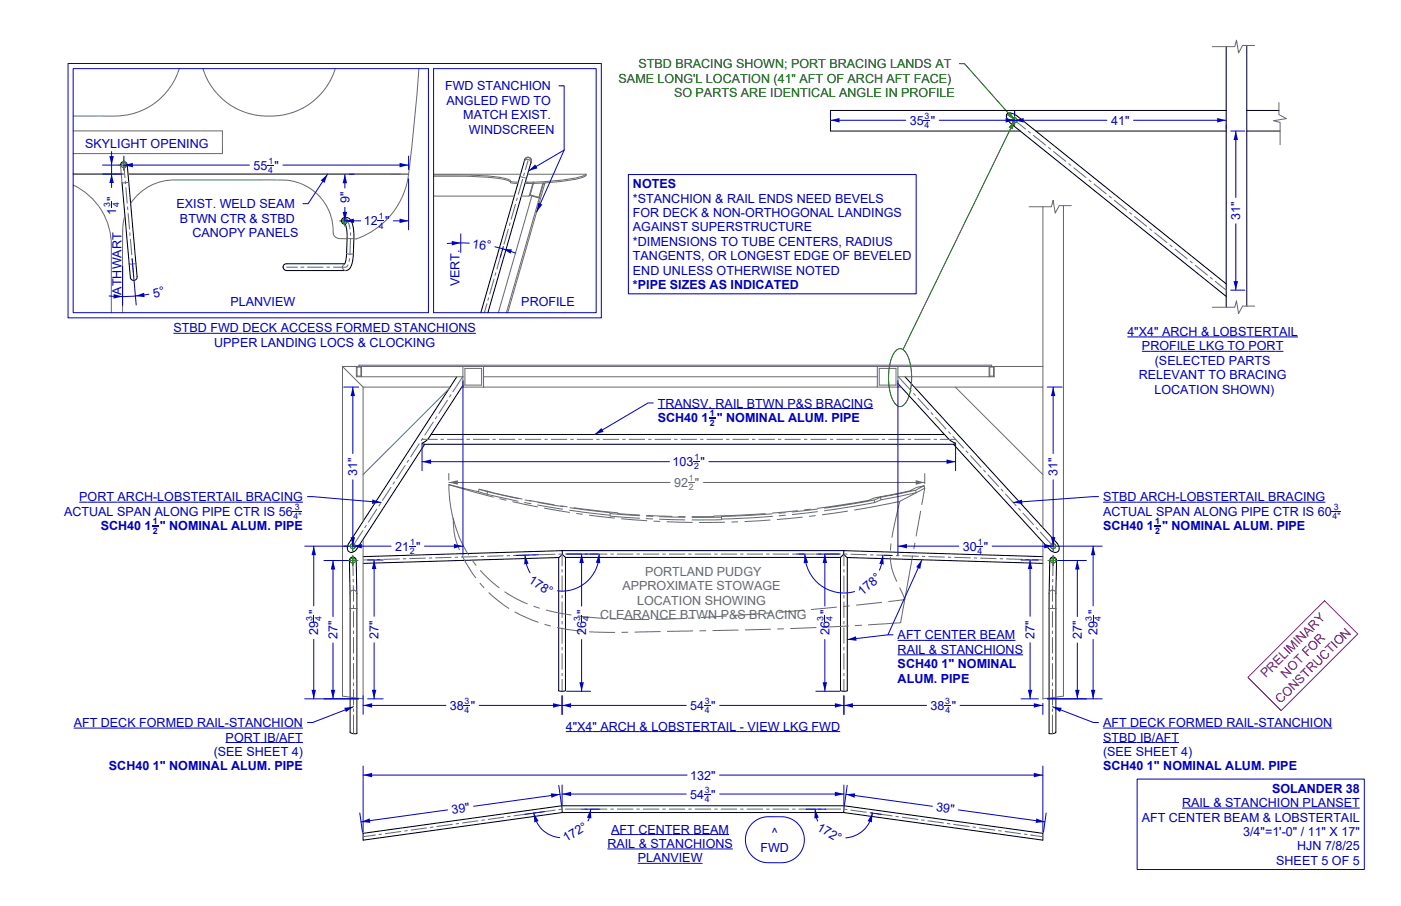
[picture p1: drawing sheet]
<svg xmlns="http://www.w3.org/2000/svg" width="432mm" height="279mm" viewBox="0 0 432 279" stroke-linecap="round" stroke-linejoin="round" font-family="sans-serif">
<!-- layer: Make2D -->
<g fill="none" stroke="#000" stroke-width=".31">
<path d="M377.9 14.4v80.4M384.3 14v80.4M377.9 34.1h-121.9v6.3h58.4M384.3 34.1h9.9M37.1 51h.1M37.1 51a1.11 1.11 0 0 1 1.4-1 1.11 1.11 0 0 1 .8 1.5l2.9 33.3a1.14 1.14 0 0 1-.9 1.7 1.14 1.14 0 0 1-1.2-1.5l-2.5-28.7M39.2 50.8h.1M161.7 49.6v-.3l-13.5 47.1M161.7 49.2a1.04 1.04 0 0 1 1.3-.7 1.04 1.04 0 0 1 .8 1.2M163.6 50.1l.1-.2-13.3 46.5M319.3 40.4h58.6M384.3 40.4h10.2"/>
<path d="M106.3 69.2a1.08 1.08 0 0 1-1-1.3 1.08 1.08 0 0 1 1.4-.8 2.91 2.91 0 0 1 2.2 3.1l.2 2.9a24.9 24.9 0 0 1-1.1 9.4l-.5 .6a2.76 2.76 0 0 1-2.3 .3h-16.9a1.05 1.05 0 0 1-1-1 1.05 1.05 0 0 1 .9-1.1l18 .1M106.3 69l.5 1.7 .2 2.4-.2 5.9-.6 2.5M377.9 87.5l-64.2-51.6a3.4 3.4 0 0 0-2.7-1 1.02 1.02 0 0 0-.9 .7 1.02 1.02 0 0 0 .3 1.1l1.4 1.6 66.1 53.1M140.8 116.2l-33.3 51.4a1.52 1.52 0 0 0-.3 1.9 1.52 1.52 0 0 0 1.8 .7l1-1 20.9-32.2M142.7 118.8l-10.7 16.5M276.7 118.3l15.7 17.1 2.1 1.3-.5 .3h-163.3l-.6-.3 1.1-.7 .9-.9M278.9 116.2l46.8 51.2a1.78 1.78 0 0 1-.1 2.9l-1.1-.1-1-.8-29.7-32.4M131.1 136.1h.1M132.9 134h158.2M108 172.1a1.05 1.05 0 0 1 1.1-.2 1.05 1.05 0 0 1 .7 .9l.2 11.6v41.7l-.5 .2-1.6-.5v-41.4l-.2-11.5zM108.8 173.9h-.1M111.9 171.7l33.2-1a1147.4 1147.4 0 0 1 64.3-.9h14.5a1811 1811 0 0 1 84.7 1.5l12.8 .4"/>
<path d="M172.2 171.9l-60.3 1.8M173.2 169.8l.1 1.1M174.3 171.9h84.8M174.3 171.9l-1-1-1.1 1M174.3 171.9v41l-1.1 .3-1-.2v-41.1M259.1 171.9v41l1 .3 1-.2v-41.1M260 170.9l1.1 1M260 170.9l-.9 1M260.1 169.8l-.1 1.1M261.1 171.9l60.3 1.8M323.8 172.1a1.05 1.05 0 0 1 1.2-.2 1.05 1.05 0 0 1 .6 1l-.2 11.5v41.4l-1.5 .5-.6-.2v-42.8l.2-10.5zM173.2 248.5l.1 2.1"/>
<path d="M173.3 250.6h86.7M173.3 250.6l-61.4 8.5v-2.1l56.1-7.8a45.5 45.5 0 0 1 12.5-.7h72.4a54.8 54.8 0 0 1 15 1.1l53.5 7.4v2.1l-61.4-8.5M260 250.6h.1M260.2 248.5l-.2 2.1"/>
</g>
<g fill="#000">
<circle cx="106.4" cy="69.2" r=".09"/>
<circle cx="172.2" cy="171.9" r=".09"/>
</g>
<g fill="none" stroke="#696969" stroke-width=".31">
<path d="M55.2 21.2a21.3 21.3 0 0 1-22.9 14.6h-9.7M62.6 21.2a21.2 21.2 0 0 0 24.3 14.3 20.7 20.7 0 0 0 16.4-14.3M129.1 21.2l-1.4 16.2-1.8 16.3h-86.4M312.7 37.1l3.4 2.7M22.6 57.1a20.5 20.5 0 0 1 11.7 18.5v20.8M22.6 53.7h14.8zM22.6 53.7h14.8M37.1 51l.4 4.7a.57 .57 0 0 0 .2 .7 .57 .57 0 0 0 .7 0l1.3-.3M38.2 51l.3 3.8M38.6 55.8l.1 1M38.8 57.8l.4 4.9M39.5 53.7h69"/>
<path d="M68.6 40.4h-46M68.6 47.4h-46M157.4 55.9l2.3 .3M160.2 54.4l2.1 .6M161.1 55.2l-1.4 4.8M161.5 49.9a1.04 1.04 0 0 1 1.3-.7 1.04 1.04 0 0 1 .8 1.2M161.7 53.3l-.3 1M161.7 49.3a1.04 1.04 0 0 1 1.3-.7 1.04 1.04 0 0 1 .7 1.3M161.9 56.2h.5M162.6 53.7h.5M162.7 49.6l-.8 2.7M316.9 40.4l.7 .7"/>
<path d="M318.4 41.7l3.9 3.1M323.1 45.4l.8 .7M324.7 46.7l3.9 3.1M329.3 50.4l.8 .7M330.9 51.7l3.9 3.1M335.6 55.5l.8 .6M337.1 56.7l3.9 3.1M38.5 66.5l-.3 1a95.2 95.2 0 0 0-.4 16.3v12.6M39.3 63.7l.1 1M39.5 65.7l.4 5M40 71.7l.1 1M40.2 73.7l.4 5"/>
<path d="M40.7 79.7l.1 1M106.4 68.1h.3a2.81 2.81 0 0 1 1.2 2.6M106.7 67.1a1.05 1.05 0 0 0-1 .8 1.05 1.05 0 0 0 .7 1.2M106.8 78.2l2.1 .1M107 73.4l2.1 .1M107.7 79.7l-.1 1M108 71.7v1M108 73.7l-.2 5M133.6 60.5h24.9M154.5 78.3l-1.4 4.8M155 76.4l-.2 .9M156.7 70.6l-1.4 4.8"/>
<path d="M157.2 68.7l-.2 .9M158.9 62.9l-1.4 4.8M159.4 61l-.2 .9M327.8 63.4v151.3l-6.4 .8v-48.3M341.8 60.5l.8 .6M343.4 61.7l3.9 3.1M348 65.5l.8 .6M349.6 66.7l3.9 3.2M354.3 70.5l.8 .6M355.8 71.7l3.9 3.2M360.5 75.5l.8 .6M362.1 76.7l3.9 3.2"/>
<path d="M40.9 81.7l.3 3.7M41.9 81.2l-2.1 .2M88.3 82.4h3.4M92.7 82.4h1M94.7 82.4h5M100.7 82.4h1M106.2 81.4a1.05 1.05 0 0 0-.6 1.2 1.05 1.05 0 0 0 1 .8M106.6 83.4h.1M107.3 81.6l-.7 .8h-3.9M150.1 93.7l-.8 2.7M150.6 91.7l-.2 1M152.3 86l-1.4 4.8"/>
<path d="M152.8 84.1l-.2 .9M366.8 80.5l.7 .6M368.3 81.8l3.9 3.1M373 85.5l.8 .6M374.6 86.8l3.3 2.7M105.6 113h215.8v49.7M105.6 113l6.3 6.4h26.8M105.6 113v101.7l6.3 .8v-49.2M109.8 113v3.2h32.9M110 113.2h1.2v2.8h-1.2zM110.6 113v-.4h195v.4M111.4 113v3.2"/>
<path d="M138.4 119.8l-26.5 26.6M142.3 119.4h135.4M142.7 116l-3.1 4.8M142.7 113v6.4M143.3 113.6h5.1v5.2h-5.1zM149 116.2h121.4M149 113v6.4M270.4 113v6.4M271 113.6h5.2v5.2h-5.2zM276.7 113v6.4M276.9 116.2l3.9 4.3M294.4 119.4l27 27"/>
<path d="M304.8 113v3.2M305 113.2h1.2v2.8h-1.2zM306.4 113v3.2h-29.7M129.2 136.8l-2.7 4.2M130.1 135.5h4.7M130.3 135.1l-.5 .8M133.6 130.1l-2.7 4.2M134.7 128.4l-.6 .8M135.8 135.5h1M137.8 135.5h5M137.9 123.4l-2.7 4.1M139 121.7l-.5 .8"/>
<path d="M143.8 135.5h1M145.8 135.5h5M151.8 135.5h1M153.8 135.5h5M159.8 135.5h1M161.8 135.5h5M167.8 135.5h1M169.8 135.5h5M175.8 135.5h1M177.8 135.5h5M183.8 135.5h1M185.8 135.5h5"/>
<path d="M191.8 135.5h1M193.8 135.5h5M199.8 135.5h1M201.8 135.5h5M207.8 135.5h1M209.8 135.5h5M215.8 135.5h1M217.8 135.5h5M223.8 135.5h1M225.8 135.5h5M231.8 135.5h1M233.8 135.5h5"/>
<path d="M239.8 135.5h1M241.8 135.5h5M247.8 135.5h1M249.8 135.5h5M255.8 135.5h1M257.8 135.5h5M263.8 135.5h1M265.8 135.5h5M271.8 135.5h1M273.8 135.5h5M279.8 135.5h1M281.5 121.3l.7 .7"/>
<path d="M281.8 135.5h5M282.9 122.7l3.3 3.7M286.9 127.2l.7 .7M287.8 135.5h1M288.3 128.7l3.3 3.6M289.8 135.5h4.7M292.3 133.1l.7 .7M293.7 134.6l3.3 3.6M297.7 139l.7 .7M116.2 156.9l-2.7 4.2M117.3 155.2l-.6 .9M120.5 150.2l-2.7 4.2"/>
<path d="M121.6 148.5l-.5 .9M124.9 143.5l-2.7 4.2M126 141.8l-.6 .9M138.3 149.4l13.8 3.9M147.5 151.7l-9.2-2.3 .4 5.2 1 5.6M147.6 150.9l12.2 2.9M150.3 151.7l-.2 .7M154 153.8l2 .5M157.9 154.7l7.9 1.6M161 153.9l-13.4-3-.1 .8 12.2 2.9M161.7 155l1.9 .3M161.8 154.2l2 .4"/>
<path d="M163 154.3l7.9 1.4M165.6 155.7l7.9 1.3M165.7 154.9l7.9 1.4M167.7 156.7l7.9 1.3M172.8 156l2 .3M175.5 157.3l12.5 1.6M175.6 156.6l12.5 1.5-.1 1.1 9.2 .6M176.8 156.6l13.2 1.5a13.7 13.7 0 0 0 5.5 .6l1.7 .1M177.6 158.3l2 .3M181.5 158.9l8 .9M188.1 158.4l9.1 .6M191.5 160l8 .6"/>
<path d="M199.2 159.9l2 .1M199.2 159.1l2 .1M199.2 158.9l8 .3M203.2 159.3l8 .2M209.2 159.3h2M222.4 159.5l-9.2 .1M236 158.4l-16 .7v.2h-6.8M238 158.4l-15.6 .9v1h-9.2M238.1 159.2l-15.7 .9M242 158.1l-2 .2M242.1 158.9l-2 .2M245.9 157.5l-7.9 .7"/>
<path d="M247.4 159.5l-8 .7M249.9 157l-2 .3M251.4 159l-2 .2M252 157l-8 .9M252 157.8l-7.9 .9M253.9 156.7l7-1a51.3 51.3 0 0 0 11.5-2.5l4.4-.9a20.3 20.3 0 0 0 7.7-2.4l.3-.1-2.3 .5a15.1 15.1 0 0 1-6.5 2l-3.2 .6a13.2 13.2 0 0 0-5.1 1.4l-15.8 2.5M261.3 157.6l-7.9 1.2M269.4 154.2l.2 .8M271.3 153.4l.2 .7M277.3 154.6l-14 2.7M282.2 151.2l.2 .7-7.9 1.7a12.5 12.5 0 0 0-4.9 1.4l-15.6 2.5M283.8 157.5l-1.5 7.9"/>
<path d="M284.1 155.6l.9-5-7.7 4-2.4 11.1M284.8 149.8l.2 .8M299.1 140.5l3.3 3.7M303.1 144.9l.7 .7M304.4 146.4l3.4 3.7M308.5 150.8l.7 .7M309.8 152.3l3.4 3.7M313.9 156.7l.7 .7M315.2 158.2l3.4 3.7M108.7 171.8l.1 5.7M108.9 178.5v1M111.8 163.6l-3.1 4.8"/>
<path d="M112.9 162l-.5 .8M115.2 172.6l-3.3 .1M117.2 172.5l-1 .1M123.2 172.4l-5 .1M125.2 172.3h-1M131.2 172.1l-5 .2M133.2 172.1h-1M139.2 171.9l-5 .1M141.2 171.8l-1 .1M141.6 169.6l-.4-.9a20.2 20.2 0 0 1-1.5-8.9 35.3 35.3 0 0 0 4.7 11.3M142.5 171.4l2.1 3.9 2 2.9M145.5 172.8l1.2 1.6"/>
<path d="M147.2 171.6l-5 .2M147.9 179.8l1.3 1.5M148 175.9l2.8 2.8 3.1 2.6M149.2 171.6h-1M155.2 171.4l-5 .2M157.2 171.3l-1 .1M163.2 171.2l-5 .1M165.2 171.1h-1M171.2 170.9l-5 .2M173.2 170.9h-1M173.2 170.9v3.6M173.2 175.5v1"/>
<path d="M173.2 177.5v5M179.2 170.9h-5M180.2 170.9h1M187.2 170.9h-5M189.2 170.9h-1M195.2 170.9h-5M196.2 170.9h1M201.5 160.7l2 .1M203.2 170.9h-5M203.2 160.1l8 .2M205.2 170.9h-1M205.5 160.9l8 .2"/>
<path d="M206.2 170.9h5M212.2 170.9h1M214.2 170.9h5M220.2 170.9h1M222.2 170.9h5M223.5 161.1h-8M227.5 160.9l-2 .1M228.2 170.9h1M230.2 170.9h5M236.2 170.9h1M237.4 160.4l-7.9 .4M238.2 170.9h5"/>
<path d="M244.2 170.9h1M246.2 170.9h5M252.2 170.9h1M254.2 170.9h5M260.1 170.9v3.6M260.1 175.5v1M260.1 177.5v5M260.2 170.9h1M262.2 170.9l5 .2M268.2 171.1h1M270.2 171.2l5 .1M274.4 171.7a17.1 17.1 0 0 0 2 7.6"/>
<path d="M274.6 167.7l-.2 2M276.2 171.3l1 .1M278.2 171.4l5 .2M281.3 171.3l-2.5 13.6-5 .6M282 167.4l-.4 2M284.2 171.6h1M286.2 171.6l5 .2M292.2 171.8l1 .1M294.2 171.9l4.9 .1M300.1 172.1h1M302.1 172.1l5 .2M308.1 172.3h1"/>
<path d="M310.1 172.4l5 .1M316.1 172.5l1 .1M318.1 172.6l3.3 .1M319.3 162.6l.7 .8M320.6 164.1l4 4.3M324.5 178.5l-.1 1M324.6 171.8l-.1 5.7M107.9 187.7h2.1M108.9 180.5l.1 5M109 186.5v1M109 188.5v5M109 194.5v1"/>
<path d="M109 196.5v5M110 183a1.04 1.04 0 0 0-1.1-1 1.04 1.04 0 0 0-1 1M150.6 182.7l3.3 2.9 3 2.1M155.5 182.5l3.7 2.2 3.4 1.5M158.6 188.7l3.2 1.6 4.1 1.6M164.4 187l1.9 .6M167.8 192.5l1.9 .6M168.3 188.1l7.8 1.6M171.7 193.5l7.9 1.2M173.2 183.5v1M173.2 185.5v5M173.2 191.5v1"/>
<path d="M173.2 193.5v5M173.2 199.5v1M178.1 189.9l8 .8M181.6 194.8l8 .2M188 190.8l2 .1M192 191h8M193.6 195h-2M203.6 194.8l-8 .1M210 190.8l-8 .2M213.6 194.6l-8 .1M214 190.6l-2 .1M217.6 194.5h-2"/>
<path d="M224 190l-8 .4M227.6 194.3l-8 .2M234 189.3l-8 .5M237.6 194l-8 .3M238 189l-2 .1M241.6 193.9l-2 .1M247.9 188.2l-7.9 .6M251.6 193.5l-8 .3M257.9 187.2l-8 .8M260.1 183.5v1M260.1 185.5v5M260.1 191.5v1"/>
<path d="M260.1 193.5v5M260.1 199.5v1M261.6 193l-8 .4M261.9 186.8l-2 .2M265.6 192.8l-2 .1M271.8 185.8l-7.9 .8M277.3 181.2l1.5 3.7-1.2 7.1-10 .7M323.3 187.7h2.1M323.3 183a1.04 1.04 0 0 1 1.1-1 1.04 1.04 0 0 1 1 1M324.4 188.5v5M324.4 194.5v1M324.4 196.5v5"/>
<path d="M324.4 186.5v1M324.4 180.5v5M109 202.5v1M109 204.5v5M109 210.5v1M109 212.5v5M109 218.5v1M173.2 201.5v5M173.2 207.5v1M173.2 209.5v3.7M260.1 201.5v5M260.1 207.5v1"/>
<path d="M260.1 209.5v3.7M324.4 202.5v1M324.4 204.5v5M324.4 210.5v1M324.4 212.5v5M324.4 218.5v1M109 220.5v5.8M324.4 220.5v5.8M115.7 257.5l-3.8 .5M117.7 257.2l-1 .2M123.6 256.4l-4.9 .7M125.6 256.1l-1 .2"/>
<path d="M131.6 255.3l-5 .7M133.5 255l-.9 .2M139.5 254.2l-5 .7M141.5 253.9l-1 .2M147.4 253.1l-4.9 .7M149.4 252.8l-1 .2M155.3 252l-4.9 .7M157.3 251.7l-1 .2M163.3 250.9l-5 .7M165.2 250.6l-.9 .2M171.2 249.8l-5 .7M173.2 249.5l-1 .2"/>
<path d="M174.2 249.5h5M180.2 249.5h1M182.2 249.5h5M188.2 249.5h1M190.2 249.5h5M196.2 249.5h1M198.2 249.5h5M204.2 249.5h1M206.2 249.5h5M212.2 249.5h1M214.2 249.5h5M220.2 249.5h1"/>
<path d="M222.2 249.5h5M228.2 249.5h1M230.2 249.5h5M236.2 249.5h1M238.2 249.5h5M244.2 249.5h1M246.2 249.5h5M252.2 249.5h1M254.2 249.5h5M260.2 249.5l1 .2M262.1 249.8l5 .7M268.1 250.6l1 .2"/>
<path d="M270.1 250.9l4.9 .7M276 251.7l1 .2M278 252l4.9 .7M283.9 252.8l1 .2M285.9 253.1l5 .7M291.9 253.9l1 .2M293.8 254.2l5 .7M299.8 255l1 .2M301.8 255.3l4.9 .7M307.7 256.1l1 .2M309.7 256.4l4.9 .7M315.6 257.2l1 .2"/>
<path d="M317.6 257.5l3.8 .5"/>
</g>
<circle cx="108.5" cy="53.7" r=".06" fill="#696969"/>
<path d="M68.6 40.4v7M108.5 53.7h17.4a24.3 24.3 0 0 1-16.1 20h-.7M125.9 53.7h.1M40.3 62.8a16.6 16.6 0 0 1 15.6-7.3h24.6a39.2 39.2 0 0 1 10.5 .5 16.1 16.1 0 0 1 11.8 16.3 2.92 2.92 0 0 0 3.3 1.3h.9" fill="none" stroke="#696969" stroke-width=".31"/>
<circle cx="125.9" cy="53.7" r=".06" fill="#696969"/>
<g fill="none" stroke="#696969" stroke-width=".31">
<path d="M386.7 14h-3.7l-1.3 2.3-.6-3.9-.5 2h-6.9M394.2 31.6v3.7l2.3 1.3-4 .6 2 .6v6.8M39.5 53.7h69M133.6 53.9h3.5a88.6 88.6 0 0 1 19.4 1.3l.8 .5 .1 .7 2.2 .2M133.6 54.3h3.5a89.7 89.7 0 0 1 19.3 1.3l1 .6M133.6 53.7h26.8M161.8 56.6h.6M162.4 56.6h2.1M163.1 53.7h17.5M164.2 56.6l-1.1 3.9h-2.4M164.5 56.2h-2.1v.4M164.5 56.2v.4"/>
<path d="M167.3 56.4l-1.2 4.5-2.7-.8 1-3.5M167.5 56.6l-11.4 39.8M167.5 56.6l.4 .1M167.6 56.4l-.1 .2M167.9 56.7l-11.4 39.7M168 56.4l-.1 .3M180.6 53.7a16.8 16.8 0 0 1-7.4 1.8l-8.7 .7M180.6 53.7a1.31 1.31 0 0 1-1.4 1.1 71.5 71.5 0 0 1-14.7 1.8M163.2 60.2l3 .9M163.9 60.4l-10.3 36M321.4 63.8v49.2M330.2 63.4h-3.7l-1.3 2.3-.6-3.9-.5 2h-6.9"/>
<path d="M386.7 94.4h-3.7l-1.3 2.3-.6-3.9-.5 2h-6.9M111.9 119.4v41.4M281.8 119.4h39.6"/>
</g>
<g fill="#696969">
<path d="M212 148.6h1.9v.3h-1.9z"/>
<path d="M138.3 148.8l2.8-.7v1.4z"/>
<path d="M282.2 148.1l2.8 .7-2.8 .7z"/>
</g>
<path d="M138.3 146v2.1M138.3 148.8h68.2M216.8 148.8h68.2M285 146v3.2" fill="none" stroke="#696969" stroke-width=".31"/>
<path d="M408.2 185.3l10.3 10.2-23.6 23.6-10.3-10.2z" fill="none" stroke="#f00" stroke-width=".31"/>
<g fill="none" stroke="#006300" stroke-width=".31">
<path d="M311.1 37.1h3.2M312.7 35.5v3.2M313.1 37.8h.1M36.6 50.9h3.2M38.2 49.3v3.2M38.6 51.6h.1M104.7 68.1h3.2M106.3 66.6v3.1M106.7 68.8h.1M276.2 108a1.89 1.89 0 0 1 3.1 .9 17.9 17.9 0 0 1 0 15.1 1.96 1.96 0 0 1-1.9 1.4 1.96 1.96 0 0 1-1.8-1.4 17.9 17.9 0 0 1-.1-15.1zM107.2 168.4h3.1M107.2 172.9h3.1"/>
<path d="M108.3 173.5h.1M108.7 166.8v3.2M108.7 171.3v3.1M109.2 169.1h.1M323 172.9h3.2M323 168.4h3.2M324.6 171.3v3.1M324.6 166.8v3.2M325 173.5h.1M325 169.1h.1M325.1 169a.8 .8 0 0 0-.2-1.3 .8 .8 0 0 0-1.1 .7 .8 .8 0 0 0 1.1 .8l.2-.2"/>
<circle cx="312.7" cy="37.1" r=".79"/>
<circle cx="38.2" cy="50.9" r=".79"/>
<circle cx="106.3" cy="68.1" r=".79"/>
<circle cx="108.7" cy="168.4" r=".79"/>
<circle cx="108.7" cy="172.9" r=".79"/>
<circle cx="324.6" cy="172.9" r=".79"/>
</g>
<path d="M312.7 37.1l-.6 2.8-1.2-.6z" fill="#006300"/>
<path d="M312.7 37.1l-34.4 70.7" fill="none" stroke="#006300" stroke-width=".31"/>
<path d="M310.4 35.5l1-1 1.3 2.6z" fill="#006300"/>
<path d="M295.7 19.6h1.6l15.4 17.5" fill="none" stroke="#006300" stroke-width=".31"/>
<path d="M21 19.6h164.3v78.4h-164.3z" fill="none" stroke="#0000bf" stroke-width=".31"/>
<g fill="#0000bf">
<path d="M35 90.7l2.8 .8-2.8 .6z"/>
<path d="M41.7 91.3l2.7-1 .2 1.3z"/>
</g>
<path d="M40.7 79.8l1.3 14.3M37.8 82.1v12.1M45.9 90.7l-6.7 .7-5.6-.1" fill="none" stroke="#0000bf" stroke-width=".31"/>
<path d="M162.9 52.7l2-2 .8 1.2z" fill="#0000bf"/>
<path d="M172.3 26.5h1.6v19.8l-11 6.4" fill="none" stroke="#0000bf" stroke-width=".31"/>
<path d="M165.9 62.5l1.3 .6-1.8 2.3z" fill="#0000bf"/>
<path d="M22.6 21.2h109.4v75.2h-109.4zM133.6 21.2h50.1v75.2h-50.1zM173.9 46.3l-8.5 19.1" fill="none" stroke="#0000bf" stroke-width=".31"/>
<g fill="#0000bf">
<path d="M248.1 170.9l1 2.6-1.4 .2z"/>
<path d="M272.1 171.2l.3 2.9-1.4-.2z"/>
</g>
<path d="M245.3 170.9h2.5M248.1 170.9a12 12 0 0 0 15.3 11.5M272.1 171.2l-.2 2-.9 2.6M272.6 171.2l2.3 .1" fill="none" stroke="#0000bf" stroke-width=".31"/>
<g fill="#0000bf">
<path d="M161.8 171.2l1.1 2.6-1.4 .3z"/>
<path d="M184.7 170.9l.3 2.8-1.4-.2z"/>
</g>
<path d="M161.8 171.2a11.5 11.5 0 0 0 1.6 5.4M166 171.1l-7 .2M184.4 170.9h-2.5M184.7 170.9a11.4 11.4 0 0 1-12.9 11.3" fill="none" stroke="#0000bf" stroke-width=".31"/>
<g fill="#0000bf">
<path d="M105.6 65.4h1.4l-.7 2.7z"/>
<path d="M106.3 53.7l.7 2.8h-1.4z"/>
</g>
<path d="M106.3 53.7v4.3M107.7 53.7h1.4M106.3 63.9v4.2M107.7 68.1h1.4" fill="none" stroke="#0000bf" stroke-width=".31"/>
<g fill="#0000bf">
<path d="M116.5 68h1.9v.2h-1.9z"/>
<path d="M123.1 67.4l2.8 .7-2.8 .7z"/>
<path d="M106.3 68.1l2.8-.7v1.4z"/>
</g>
<path d="M125.9 55.1v15.8M106.3 65.3v1.5M106.3 68.1h4.9M121.2 68.1h4.7" fill="none" stroke="#0000bf" stroke-width=".31"/>
<g fill="#0000bf">
<path d="M34.3 62.3h.2v1.9h-.2z"/>
<path d="M33.7 48.1h1.4l-.7 2.8z"/>
<path d="M34.4 53.7l.7 2.7h-1.4z"/>
</g>
<path d="M31.6 50.9h5.2M31.6 53.7h6.5M34.4 46.7v11.1" fill="none" stroke="#0000bf" stroke-width=".31"/>
<g fill="#0000bf">
<path d="M82.4 50.8h1.9v.3h-1.9z"/>
<path d="M38.2 50.9l2.8-.7v1.4z"/>
<path d="M123.1 50.2l2.8 .7-2.8 .7z"/>
</g>
<path d="M38.2 48.1v1.4M38.2 50.9h38.7M87.2 50.9h38.7M125.9 48.1v4.2" fill="none" stroke="#0000bf" stroke-width=".31"/>
<g fill="#0000bf">
<path d="M154.9 76.7l2.9 .2-.4 1.3z"/>
<path d="M139.2 74.3l2.8 .6-2.7 .8z"/>
</g>
<path d="M142 72.1v5.8M144.7 75l-6.8 .1M152.5 76.1l6.4 2M155.1 76l-.9 3.4" fill="none" stroke="#0000bf" stroke-width=".31"/>
<path d="M98.9 55.6l2.1-1.9-1 2.7z" fill="#0000bf"/>
<path d="M101 53.7l-6 9.1h-1.6" fill="none" stroke="#0000bf" stroke-width=".31"/>
<g fill="#0000bf">
<path d="M251.2 249.5l1.1 2.7-1.3 .2z"/>
<path d="M268.9 250.8l-.2 2.8-1.3-.4z"/>
</g>
<path d="M248.4 249.5h6.1M251.2 249.5l.2 1.9 .6 1.8M268.4 250.7l3.2 .4M268.9 250.8a8.9 8.9 0 0 1-8.2 7.6" fill="none" stroke="#0000bf" stroke-width=".31"/>
<g fill="#0000bf">
<path d="M164.5 250.7l1.5 2.5-1.3 .4z"/>
<path d="M182 249.5l.3 2.9-1.4-.2z"/>
</g>
<path d="M164.5 250.7a8.8 8.8 0 0 0 8 7.6M167.9 250.3l-6.1 .8M179.2 249.5h5.6M182 249.5l-.2 1.9-.6 1.8" fill="none" stroke="#0000bf" stroke-width=".31"/>
<g fill="#0000bf">
<path d="M217 244.7h1.9v.3h-1.9z"/>
<path d="M257.3 244.2l2.8 .7-2.8 .7z"/>
<path d="M173.2 244.9l2.8-.7v1.4z"/>
</g>
<path d="M173.2 242.1v6M173.2 244.9h38.3M221.8 244.9h38.3M260.1 242.1v6" fill="none" stroke="#0000bf" stroke-width=".31"/>
<g fill="#0000bf">
<path d="M111.9 239l2.8-.7v1.4z"/>
<path d="M318.6 238.3l2.8 .7-2.8 .7z"/>
</g>
<path d="M111.9 236.3v20.4M111.9 239h99.9M221.8 239h99.6M321.4 236.3v20.4" fill="none" stroke="#0000bf" stroke-width=".31"/>
<g fill="#0000bf">
<path d="M217 217.4h1.9v.3h-1.9z"/>
<path d="M173.2 217.5l2.8-.7v1.4z"/>
<path d="M257.3 216.8l2.8 .7-2.8 .7z"/>
</g>
<path d="M173.2 214.6v5.7M173.2 217.5h38.3M221.8 217.5h38.3M260.1 214.6v5.7" fill="none" stroke="#0000bf" stroke-width=".31"/>
<g fill="#0000bf">
<path d="M142.9 217.4h1.9v.3h-1.9z"/>
<path d="M170.5 216.8l2.7 .7-2.7 .7z"/>
<path d="M111.9 217.5l2.8-.7v1.4z"/>
</g>
<path d="M111.9 214.6v5.7M111.9 217.5h25.5M147.7 217.5h25.5M173.2 214.6v5.7" fill="none" stroke="#0000bf" stroke-width=".31"/>
<g fill="#0000bf">
<path d="M291.1 217.4h1.9v.3h-1.9z"/>
<path d="M260.1 217.5l2.8-.7v1.4z"/>
<path d="M318.6 216.8l2.8 .7-2.8 .7z"/>
</g>
<path d="M260.1 214.6v5.7M260.1 217.5h25.5M295.9 217.5h25.5M321.4 216.9v3.4" fill="none" stroke="#0000bf" stroke-width=".31"/>
<g fill="#0000bf">
<path d="M254.1 189.7h.3v2h-.3z"/>
<path d="M253.5 210.4h1.4l-.7 2.8z"/>
<path d="M254.2 170.9l.7 2.7h-1.4z"/>
</g>
<path d="M251.4 170.9h7.3M254.2 170.9v16M254.2 197.2v16M251.4 213.2h7.5" fill="none" stroke="#0000bf" stroke-width=".31"/>
<g fill="#0000bf">
<path d="M179.1 189.7h.3v2h-.3z"/>
<path d="M178.6 210.4h1.3l-.6 2.8z"/>
<path d="M179.3 170.9l.6 2.7h-1.3z"/>
</g>
<path d="M174.6 170.9h7.4M179.3 170.9v16M179.3 197.2v16M174.6 213.2h7.4" fill="none" stroke="#0000bf" stroke-width=".31"/>
<g fill="#0000bf">
<path d="M114.6 212.7h1.4l-.7 2.8z"/>
<path d="M115.3 172.7l.7 2.8h-1.4z"/>
</g>
<path d="M113.3 172.7h4.8M115.3 172.7v17.4M115.3 198.2v17.3M113.3 215.5h4.8" fill="none" stroke="#0000bf" stroke-width=".31"/>
<g fill="#0000bf">
<path d="M101.9 212.7h1.4l-.7 2.8z"/>
<path d="M102.6 172.9l.7 2.7h-1.4z"/>
</g>
<path d="M99.9 172.9h7.5M102.6 172.9v17.2M102.6 198.3v17.2M99.9 215.5h10.6" fill="none" stroke="#0000bf" stroke-width=".31"/>
<g fill="#0000bf">
<path d="M96.6 189.7h.2v1.9h-.2z"/>
<path d="M96 212.7h1.4l-.7 2.8z"/>
<path d="M96.7 168.4l.7 2.8h-1.4z"/>
</g>
<path d="M93.9 168.4h13.4M96.7 168.4v18.4M96.7 197.2v18.3M93.9 215.5h16.6" fill="none" stroke="#0000bf" stroke-width=".31"/>
<g fill="#0000bf">
<path d="M316.8 212.7h1.4l-.7 2.8z"/>
<path d="M317.5 172.7l.7 2.8h-1.4z"/>
</g>
<path d="M314.7 172.7h5.3M317.5 172.7v17.4M317.5 198.2v17.3M314.7 215.5h5.3" fill="none" stroke="#0000bf" stroke-width=".31"/>
<g fill="#0000bf">
<path d="M331.3 212.7h1.4l-.7 2.8z"/>
<path d="M332 172.9l.7 2.7h-1.4z"/>
</g>
<path d="M326 172.9h8.8M332 172.9v17.2M332 198.3v17.2M322.8 215.5h12" fill="none" stroke="#0000bf" stroke-width=".31"/>
<g fill="#0000bf">
<path d="M336.8 189.7h.3v1.9h-.3z"/>
<path d="M336.9 168.4l.7 2.8h-1.4z"/>
<path d="M336.2 212.7h1.4l-.7 2.8z"/>
</g>
<path d="M326 168.4h13.7M336.9 168.4v18.4M336.9 197.2v18.3M322.8 215.5h16.9" fill="none" stroke="#0000bf" stroke-width=".31"/>
<g fill="#0000bf">
<path d="M213.8 142.2h1.8v.3h-1.8z"/>
<path d="M130.1 142.4l2.8-.7v1.4z"/>
<path d="M291.7 141.7l2.8 .7-2.8 .7z"/>
</g>
<path d="M130.1 136.9v8.3M294.5 136.9v8.3M130.1 142.4h76.2M218.5 142.4h76" fill="none" stroke="#0000bf" stroke-width=".31"/>
<g fill="#0000bf">
<path d="M323.9 165.7h1.4l-.7 2.7z"/>
<path d="M324.6 119.4l.7 2.7h-1.4z"/>
</g>
<path d="M322.8 119.4h4.6M324.6 119.4v20.5M324.6 148v20.4M321.8 168.4h1.4" fill="none" stroke="#0000bf" stroke-width=".31"/>
<g fill="#0000bf">
<path d="M108 165.7h1.4l-.7 2.7z"/>
<path d="M108.7 119.4l.7 2.7h-1.4z"/>
</g>
<path d="M106 119.4h4.5M108.7 119.4v20.5M108.7 148v20.4M106 168.4h1.3" fill="none" stroke="#0000bf" stroke-width=".31"/>
<g fill="#0000bf">
<path d="M380.9 40.4l.7 2.8h-1.4z"/>
<path d="M380.2 86.7h1.4l-.7 2.8z"/>
</g>
<path d="M379.3 40.4h4.4M380.9 40.4v20.5M380.9 69v20.5M379.3 89.5h4.4" fill="none" stroke="#0000bf" stroke-width=".31"/>
<g fill="#0000bf">
<path d="M126.1 168.3h1.9v.3h-1.9z"/>
<path d="M108.7 168.4l2.8-.7v1.4z"/>
<path d="M139.9 167.7l2.8 .7-2.8 .7z"/>
</g>
<path d="M142.7 117.4v53.8M108.7 165.7v1.3M108.7 168.4h11.8M130.8 168.4h11.9" fill="none" stroke="#0000bf" stroke-width=".31"/>
<g fill="#0000bf">
<path d="M301 168.3h1.9v.3h-1.9z"/>
<path d="M321.8 167.7l2.8 .7-2.8 .7z"/>
<path d="M276.7 168.4l2.8-.7v1.4z"/>
</g>
<path d="M276.7 117.4v53.8M276.7 168.4h18.8M305.8 168.4h18.8M324.6 165.7v1.3" fill="none" stroke="#0000bf" stroke-width=".31"/>
<path d="M284.1 172.6l-.5 2.8-1.2-.5z" fill="#0000bf"/>
<path d="M202.7 126h66.4M284.1 172.6l-10.4 23.2" fill="none" stroke="#0000bf" stroke-width=".31"/>
<path d="M218.4 128.8h2.1" fill="none" stroke="#0000bf" stroke-width=".41"/>
<path d="M183.3 134l2-2 .7 1.2z" fill="#0000bf"/>
<path d="M201.3 124.3h-1.6l-16.4 9.7" fill="none" stroke="#0000bf" stroke-width=".31"/>
<g fill="#0000bf">
<path d="M169.8 244.6l2.8 .4-2.7 1z"/>
<path d="M111.3 253.5l2.6-1.1 .2 1.4z"/>
</g>
<path d="M110.9 250.7l.8 6M137.9 249.8l-26.6 3.7M172.2 242.2l.8 6M172.6 245l-26.6 3.6" fill="none" stroke="#0000bf" stroke-width=".31"/>
<g fill="#0000bf">
<path d="M260.7 245l2.9-.4-.2 1.4z"/>
<path d="M319.4 252.4l2.7 1.1-2.9 .3z"/>
</g>
<path d="M340 154.9h68.5M410.4 157.6h2.9M260.7 245l26.7 3.7M261.1 242.2l-.8 6M295.4 249.8l26.7 3.7M322.4 250.7l-.8 6" fill="none" stroke="#0000bf" stroke-width=".31"/>
<path d="M355.6 162.1h2.2" fill="none" stroke="#0000bf" stroke-width=".41"/>
<path d="M312.3 154.9l2.7-.8 .1 1.3z" fill="#0000bf"/>
<path d="M24.4 154.9h69M90.2 157.6h2.9M338.6 153.2l-26.3 1.7" fill="none" stroke="#0000bf" stroke-width=".31"/>
<path d="M46.7 162.1h2.1" fill="none" stroke="#0000bf" stroke-width=".41"/>
<path d="M114.8 154l2.7 .9-2.9 .5z" fill="#0000bf"/>
<path d="M94.8 153.2l22.7 1.7M22.7 224.5h70.7M69.5 229h23.9" fill="none" stroke="#0000bf" stroke-width=".31"/>
<path d="M106.1 218.3l2.9-.4-2.4 1.7z" fill="#0000bf"/>
<path d="M109 217.9l-12.7 4.9h-1.5M340 224.5h70.6M340 229h23.4" fill="none" stroke="#0000bf" stroke-width=".31"/>
<path d="M324.4 217.9l2.8 .4-.5 1.3z" fill="#0000bf"/>
<path d="M276.7 197.5h36.3M276.7 201.9h38.6M324.4 217.9l12.6 4.9h1.6" fill="none" stroke="#0000bf" stroke-width=".31"/>
<path d="M261.1 197.3l2.7-1.1 .2 1.4z" fill="#0000bf"/>
<path d="M275.3 195.8h-1.6l-12.6 1.5" fill="none" stroke="#0000bf" stroke-width=".31"/>
<g fill="#0000bf">
<path d="M284.7 36.9h1.9v.3h-1.9z"/>
<path d="M309.9 36.4l2.8 .7-2.8 .7z"/>
<path d="M256 37.1l2.7-.7v1.4z"/>
</g>
<path d="M256 34.3v1.6M256 37.1h23.2M289.5 37.1h23.2M312.7 34.3v1.4" fill="none" stroke="#0000bf" stroke-width=".31"/>
<g fill="#0000bf">
<path d="M312.7 37.1l2.8-.7v1.4z"/>
<path d="M375.1 36.4l2.8 .7-2.8 .7z"/>
</g>
<g fill="none" stroke="#0000bf" stroke-width=".31">
<path d="M312.7 34.3v1.4M312.7 37.1h28.4M349.4 37.1h28.5M377.9 38.5v1.4M193.7 53.8h88.7v36.8h-88.7zM53.5 102.8h93.2M347.5 103.9h52.5M352 108.4h43.5M174.4 225.6h84.5M188.4 257.4h36.3M231.8 253.9a7.1 7.1 0 0 1 5-2h4.6a7.1 7.1 0 0 1 6.5 7.4 7.1 7.1 0 0 1-7.1 6.8l-4.6-.1a7.1 7.1 0 0 1-6-4.6 7.1 7.1 0 0 1 1.6-7.5zM350.5 240.3h70v27.8h-70z"/>
<path d="M364.3 249.2h54.8M187.2 261.8h38.7M196.5 266.3h20"/>
</g>
<g font-size="3.9" fill="#006300">
<text x="196.8" y="21.1">STBD BRACING SHOWN; PORT BRACING LANDS AT</text>
<text x="190.7" y="25.5">SAME LONG'L LOCATION (41&quot; AFT OF ARCH AFT FACE)</text>
<text x="207.7" y="30">SO PARTS ARE IDENTICAL ANGLE IN PROFILE</text>
</g>
<g font-size="3.9" fill="#0000bf">
<text x="137.2" y="27.9">FWD STANCHION</text>
<text x="137.6" y="32.3">ANGLED FWD TO</text>
<text x="142.8" y="36.8">MATCH EXIST.</text>
<text x="144.5" y="41.2">WINDSCREEN</text>
<text x="280.4" y="38.5">35 &quot;</text>
<text x="342.5" y="38.5">41&quot;</text>
<text x="26.2" y="45.5">SKYLIGHT OPENING</text>
<text x="78.1" y="52.3">55 &quot;</text>
<text x="195.1" y="58">NOTES</text>
<text x="54.4" y="64.2">EXIST. WELD SEAM</text>
<text x="107.7" y="62.7" transform="rotate(-90 107.7 62.7)">9&quot;</text>
<text x="195.1" y="62.5">*STANCHION &amp; RAIL ENDS NEED BEVELS</text>
<text x="35.8" y="66.3" transform="rotate(-90 35.8 66.3)">1 &quot;</text>
<text x="55.5" y="68.7">BTWN CTR &amp; STBD</text>
<text x="112.2" y="69.5">12 &quot;</text>
<text x="195.1" y="66.9">FOR DECK &amp; NON-ORTHOGONAL LANDINGS</text>
<text x="195.1" y="71.4">AGAINST SUPERSTRUCTURE</text>
<text x="382.3" y="67.8" transform="rotate(-90 382.3 67.8)">31&quot;</text>
<text x="59.3" y="73.1">CANOPY PANELS</text>
<text x="145.5" y="76.3" transform="rotate(8 145.5 76.3)">16°</text>
<text x="195.1" y="75.8">*DIMENSIONS TO TUBE CENTERS, RADIUS</text>
<text x="195.1" y="80.3">TANGENTS, OR LONGEST EDGE OF BEVELED</text>
<text x="141.6" y="88.3" transform="rotate(-90 141.6 88.3)">VERT.</text>
<text x="195.1" y="84.7">END UNLESS OTHERWISE NOTED</text>
<text x="195.1" y="89.2">*PIPE SIZES AS INDICATED</text>
<text x="37.5" y="90.8" transform="rotate(-90 37.5 90.8)">ATHWART</text>
<text x="47.5" y="91.8" transform="rotate(-14 47.5 91.8)">5°</text>
<text x="71" y="94.2">PLANVIEW</text>
<text x="160.7" y="94.2">PROFILE</text>
<text x="53.5" y="102.5">STBD FWD DECK ACCESS FORMED STANCHIONS</text>
<text x="66" y="106.9">UPPER LANDING LOCS &amp; CLOCKING</text>
<text x="347.5" y="103.6">4&quot;X4&quot; ARCH &amp; LOBSTERTAIL</text>
<text x="352" y="108.1">PROFILE LKG TO PORT</text>
<text x="355.9" y="112.5">(SELECTED PARTS</text>
<text x="351" y="117">RELEVANT TO BRACING</text>
<text x="202.7" y="125.7">TRANSV. RAIL BTWN P&amp;S BRACING</text>
<text x="355.8" y="121.4">LOCATION SHOWN)</text>
<text x="202.7" y="130.1">SCH40</text>
<text x="216.2" y="130.1">1 &quot; NOMINAL ALUM. PIPE</text>
<text x="207.3" y="143.8">103 &quot;</text>
<text x="110.1" y="146.7" transform="rotate(-90 110.1 146.7)">31&quot;</text>
<text x="326" y="146.7" transform="rotate(-90 326 146.7)">31&quot;</text>
<text x="24.4" y="154.6">PORT ARCH-LOBSTERTAIL BRACING</text>
<text x="340" y="154.6">STBD ARCH-LOBSTERTAIL BRACING</text>
<text x="19.8" y="159">ACTUAL SPAN ALONG PIPE CTR IS 56</text>
<text x="340" y="159">ACTUAL SPAN ALONG PIPE CTR IS 60</text>
<text x="31" y="163.5">SCH40</text>
<text x="44.6" y="163.5">1 &quot; NOMINAL ALUM. PIPE</text>
<text x="340" y="163.5">SCH40</text>
<text x="353.5" y="163.5">1 &quot; NOMINAL ALUM. PIPE</text>
<text x="121.8" y="169.8">21 &quot;</text>
<text x="296.7" y="169.8">30 &quot;</text>
<text x="162.7" y="179.5" transform="rotate(33 162.7 179.5)">178°</text>
<text x="265.9" y="183.7" transform="rotate(-41 265.9 183.7)">178°</text>
<text x="98.1" y="195.9" transform="rotate(-90 98.1 195.9)">29 &quot;</text>
<text x="104" y="197" transform="rotate(-90 104 197)">27&quot;</text>
<text x="116.7" y="196.9" transform="rotate(-90 116.7 196.9)">27&quot;</text>
<text x="180.6" y="196" transform="rotate(-90 180.6 196)">26 &quot;</text>
<text x="255.6" y="196" transform="rotate(-90 255.6 196)">26 &quot;</text>
<text x="276.7" y="197.2">AFT CENTER BEAM</text>
<text x="318.9" y="196.9" transform="rotate(-90 318.9 196.9)">27&quot;</text>
<text x="333.4" y="197" transform="rotate(-90 333.4 197)">27&quot;</text>
<text x="338.3" y="195.9" transform="rotate(-90 338.3 195.9)">29 &quot;</text>
<text x="276.7" y="201.6">RAIL &amp; STANCHIONS</text>
<text x="276.7" y="206.1">SCH40</text>
<text x="290.2" y="206.1">1&quot; NOMINAL</text>
<text x="276.7" y="210.5">ALUM. PIPE</text>
<text x="138.6" y="218.9">38 &quot;</text>
<text x="212.7" y="218.9">54 &quot;</text>
<text x="286.8" y="218.9">38 &quot;</text>
<text x="22.7" y="224.2">AFT DECK FORMED RAIL-STANCHION</text>
<text x="174.4" y="225.3">4&quot;X4&quot; ARCH &amp; LOBSTERTAIL - VIEW LKG FWD</text>
<text x="340" y="224.2">AFT DECK FORMED RAIL-STANCHION</text>
<text x="65.9" y="233.1">(SEE SHEET 4)</text>
<text x="69.5" y="228.7">PORT IB/AFT</text>
<text x="340" y="228.7">STBD IB/AFT</text>
<text x="340" y="233.1">(SEE SHEET 4)</text>
<text x="33.6" y="237.6">SCH40</text>
<text x="47.1" y="237.6">1&quot; NOMINAL ALUM. PIPE</text>
<text x="340" y="237.6">SCH40</text>
<text x="353.5" y="237.6">1&quot; NOMINAL ALUM. PIPE</text>
<text x="212.8" y="240.4">132&quot;</text>
<text x="392" y="244.5">SOLANDER 38</text>
<text x="139.3" y="250.9" transform="rotate(-8 139.3 250.9)">39&quot;</text>
<text x="212.7" y="246.3">54 &quot;</text>
<text x="288.4" y="250.2" transform="rotate(8 288.4 250.2)">39&quot;</text>
<text x="364.3" y="248.9">RAIL &amp; STANCHION PLANSET</text>
<text x="188.4" y="257.1">AFT CENTER BEAM</text>
<text x="251.6" y="255.9" transform="rotate(30 251.6 255.9)">172°</text>
<text x="351.9" y="253.4">AFT CENTER BEAM &amp; LOBSTERTAIL</text>
<text x="383.2" y="257.8">3/4&quot;=1'-0&quot; / 11&quot; X 17&quot;</text>
<text x="174.5" y="259.8" transform="rotate(-31 174.5 259.8)">172°</text>
<text x="187.2" y="261.5">RAIL &amp; STANCHIONS</text>
<text x="234.4" y="262.6">FWD</text>
<text x="237.9" y="258.2">^</text>
<text x="399.8" y="262.3">HJN 7/8/25</text>
<text x="196.5" y="266">PLANVIEW</text>
<text x="393.3" y="266.7">SHEET 5 OF 5</text>
</g>
<g font-size="3.9" fill="#696969">
<text x="207.8" y="150.2">92 &quot;</text>
<text x="198.8" y="177.6">PORTLAND PUDGY</text>
<text x="191.8" y="182.1">APPROXIMATE STOWAGE</text>
<text x="185" y="191">CLEARANCE BTWN P&amp;S BRACING</text>
<text x="196.4" y="186.5">LOCATION SHOWING</text>
</g>
<g font-size="3.9" fill="#f00">
<text x="390.1" y="209.2" transform="rotate(-45 390.1 209.2)">PRELIMINARY</text>
<text x="396.4" y="209.2" transform="rotate(-45 396.4 209.2)">NOT FOR</text>
<text x="394.7" y="217.3" transform="rotate(-45 394.7 217.3)">CONSTRUCTION</text>
</g>
<g font-size="2.7" fill="#0000bf">
<text x="284.9" y="36.7">3</text>
<text x="284.9" y="39.5">4</text>
<text x="82.7" y="53.3">4</text>
<text x="82.7" y="50.5">1</text>
<text x="34" y="64" transform="rotate(-90 34 64)">3</text>
<text x="36.8" y="63.9" transform="rotate(-90 36.8 63.9)">4</text>
<text x="116.7" y="70.5">4</text>
<text x="116.8" y="67.7">1</text>
<text x="218.7" y="131.3">2</text>
<text x="218.8" y="128.1">1</text>
<text x="214" y="141.9">1</text>
<text x="214" y="144.8">2</text>
<text x="47.1" y="161.5">1</text>
<text x="90.5" y="160">4&quot;</text>
<text x="90.9" y="157.2">3</text>
<text x="356.1" y="161.5">1</text>
<text x="410.7" y="160">4&quot;</text>
<text x="411.1" y="157.2">3</text>
<text x="47.1" y="164.6">2</text>
<text x="126.4" y="168">1</text>
<text x="301.3" y="168">1</text>
<text x="356" y="164.6">2</text>
<text x="126.3" y="170.8">2</text>
<text x="301.3" y="170.8">4</text>
<text x="96.3" y="191.4" transform="rotate(-90 96.3 191.4)">3</text>
<text x="99.1" y="191.4" transform="rotate(-90 99.1 191.4)">4</text>
<text x="178.8" y="191.5" transform="rotate(-90 178.8 191.5)">3</text>
<text x="181.6" y="191.4" transform="rotate(-90 181.6 191.4)">4</text>
<text x="253.8" y="191.5" transform="rotate(-90 253.8 191.5)">3</text>
<text x="256.6" y="191.4" transform="rotate(-90 256.6 191.4)">4</text>
<text x="336.5" y="191.4" transform="rotate(-90 336.5 191.4)">3</text>
<text x="339.3" y="191.4" transform="rotate(-90 339.3 191.4)">4</text>
<text x="143.1" y="217.1">3</text>
<text x="143.2" y="219.9">4</text>
<text x="217.2" y="217.1">3</text>
<text x="217.3" y="219.9">4</text>
<text x="291.3" y="217.1">3</text>
<text x="291.4" y="219.9">4</text>
<text x="217.2" y="244.4">3</text>
<text x="217.3" y="247.2">4</text>
</g>
<g font-size="2.7" fill="#696969">
<text x="212.3" y="148.4">1</text>
<text x="212.3" y="151.2">2</text>
</g>
</svg>
